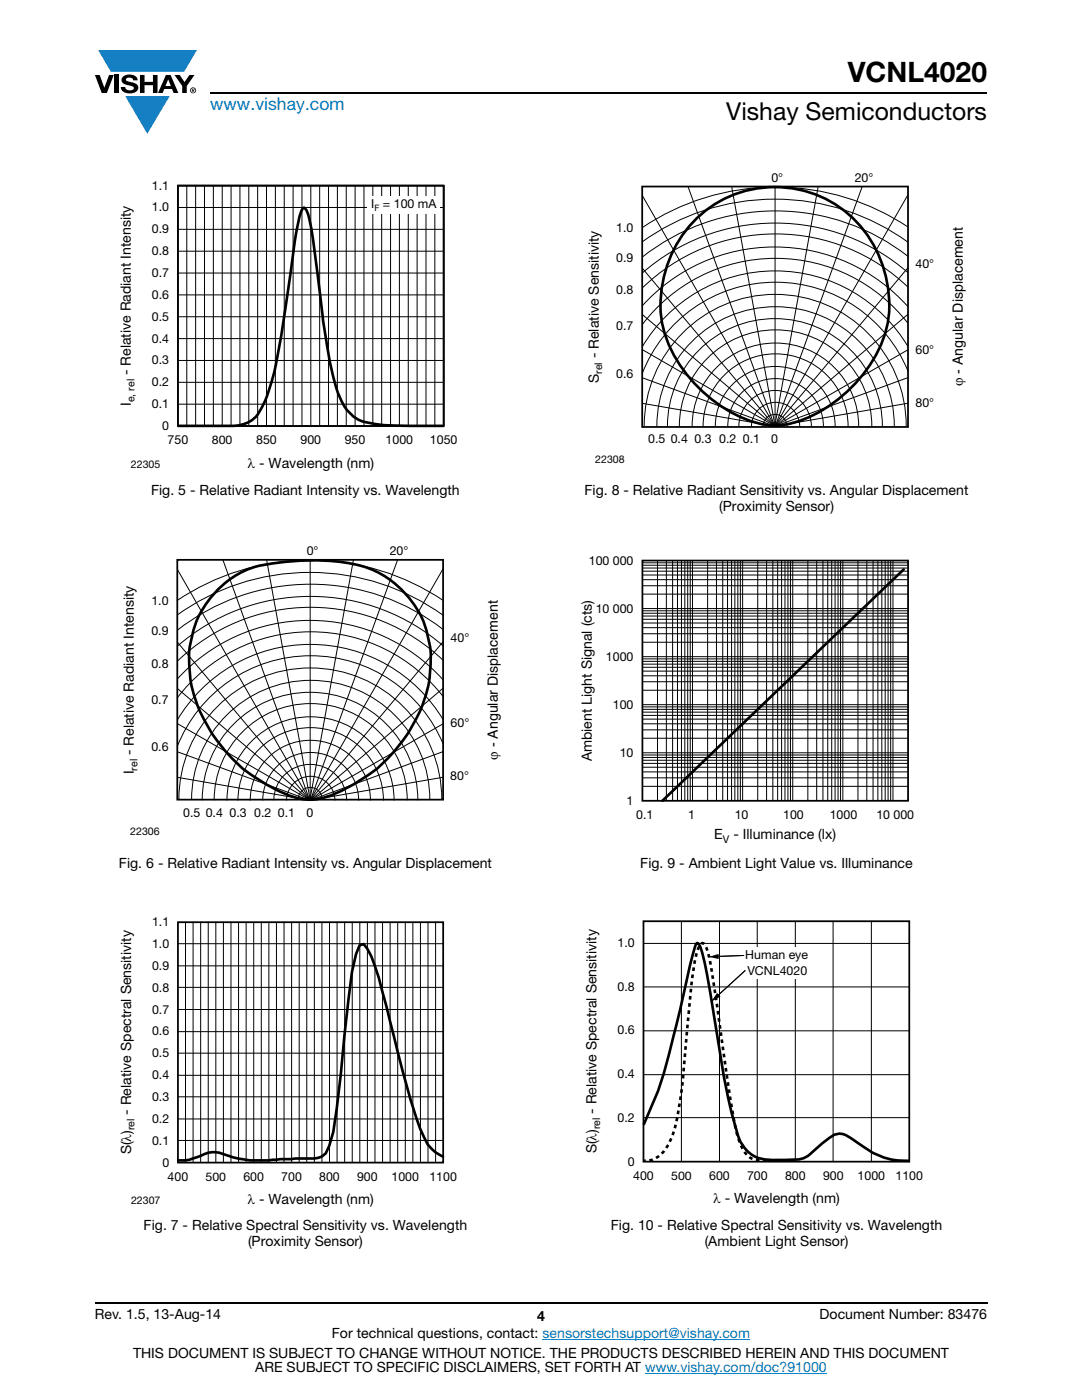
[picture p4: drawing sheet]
<svg xmlns="http://www.w3.org/2000/svg" width="216mm" height="279mm" viewBox="0 0 216 279" stroke-linecap="round" stroke-linejoin="round" font-family="sans-serif">
<g fill="#147fc3">
<path d="M19.6 10h19.7l-2.6 4.3h-1.1h-13.5z"/>
<path d="M25 19.2h8.9l-4.5 7.5z"/>
</g>
<g fill="#000">
<path d="M18.9 15h1l.9 2.5 1-2.5h.9l-1.4 3.6h-1zM22.9 15h.9v3.6h-.9zM24.6 15.3a2.1 2.1 0 0 1 2.8 .3l.1 .4h-.9a.79 .79 0 0 0-.7-.5 .79 .79 0 0 0-.8 .4l.3 .3 1 .2a1.08 1.08 0 0 1 1.2 1 1.08 1.08 0 0 1-1.1 1.2 1.73 1.73 0 0 1-2.4-1.2h.9a.96 .96 0 0 0 .8 .6 .96 .96 0 0 0 .9-.4 1.31 1.31 0 0 0-1.2-.6 1.03 1.03 0 0 1-1.1-.6 1.03 1.03 0 0 1 .2-1.1zM27.9 15h.9v1.3h1.7v-1.3h.9v3.6h-.9v-1.6h-1.7v1.6h-.9zM34.8 15h1.1l.9 1.4 1-1.4h1l-1.5 2.2v1.4h-.9v-1.4z"/>
<path d="M33.6 15.9l.5 1.3h-1.1zM33.1 15l-1.6 3.6h1l.3-.8h1.5l.3 .8h1l-1.6-3.6z"/>
<path d="M38.4 17.8h.2v.2h-.2zM38.3 17.7v.7h.1v-.3l.4 .3-.2-.3 .2-.2-.1-.2z"/>
<path d="M38.1 18a.46 .46 0 0 1 .9 0 .46 .46 0 0 1-.9 0zM37.9 18a.6 .6 0 0 0 1.2 0 .6 .6 0 0 0-1.2 0z"/>
</g>
<path d="M42 18.6h155M18.9 260h178.1" fill="none" stroke="#000" stroke-width=".36"/>
<path d="M108.2 267.3h41.5M128.7 274h36.3" fill="none" stroke="#007ec4" stroke-width=".2"/>
<path d="M23.8 35.8h67.5v58.2h-67.5z" fill="#fff"/>
<path d="M35.5 37h53v48h-53z" fill="none" stroke="#000" stroke-width=".35"/>
<g fill="none" stroke="#000" stroke-width=".2">
<path d="M37.3 37v48M39 37v48M40.8 37v48M42.6 37v48M44.3 37v48M46.1 37v48M47.9 37v48M49.6 37v48M51.4 37v48M53.2 37v48M54.9 37v48M56.7 37v48"/>
<path d="M58.5 37v48M60.3 37v48M62 37v48M63.8 37v48M65.6 37v48M67.3 37v48M69.1 37v48M70.9 37v48M72.6 37v48M74.4 37v48M76.2 37v48M77.9 37v48"/>
<path d="M79.7 37v48M81.5 37v48M83.2 37v48M85 37v48M86.8 37v48M35.5 41.4h53M35.5 50.1h53M35.5 58.9h53M35.5 45.8h53M35.5 54.5h53M35.5 67.6h53M35.5 63.2h53"/>
<path d="M35.5 71.9h53M35.5 76.3h53M35.5 80.7h53"/>
</g>
<path d="M35.5 37h53v48h-53z" fill="none" stroke="#050504" stroke-width=".35"/>
<path d="M35.5 85h11a6.1 6.1 0 0 0 6-4.2 53.9 53.9 0 0 0 3.7-14.5l2.9-19.6a16.4 16.4 0 0 1 1.3-5l.3-.2a1.18 1.18 0 0 1 .7 .9 125.6 125.6 0 0 1 2.5 16.8l.7 5.5a73.5 73.5 0 0 0 3 14.2 7.9 7.9 0 0 0 7.1 5.7l1.7 .2 3.2 .1 8.9 .1" fill="none" stroke="#000" stroke-width=".53"/>
<g fill="#fff">
<path d="M73.3 39.1h14.5v3.5h-14.5z"/>
<path d="M24.4 108.7h75.6v58.4h-75.6z"/>
</g>
<g fill="none" stroke="#000" stroke-width=".2">
<path d="M35.4 113.6l26.4 46.1M44.5 111.7l17.3 48 8.7-48M53.2 111.8l8.7 47.9M61.9 111.8v47.9M79.3 111.7l-17.4 48 26.5-22.3M88.3 119.8a47.7 47.7 0 0 0-53 .1M88.4 113.5l-26.5 46.2M35.4 122.7a45.5 45.5 0 0 1 53 .1M35.4 135.5a35.7 35.7 0 0 1 53 .2M35.4 128.1l26.4 31.6M35.4 137.4l26.4 22.3M88.4 139a33.5 33.5 0 0 0-53 .3"/>
<path d="M88.4 125.6a43.1 43.1 0 0 0-53 .2M88.4 131.8a38.3 38.3 0 0 0-53 .2M88.4 128.9a40.5 40.5 0 0 0-53 .1M88.4 128.1l-26.5 31.6M35.4 155.1l26.4 4.6M35.4 144.4l26.5 15.3M35.4 150l26.4 9.7M35.7 159.6a26.2 26.2 0 0 1 26.2-26.3 26.2 26.2 0 0 1 26.3 26.3M38.2 159.6a23.8 23.8 0 0 1 23.8-23.8 23.8 23.8 0 0 1 23.8 23.8M40.3 159.7a21.5 21.5 0 0 1 21.6-21.5 21.5 21.5 0 0 1 21.5 21.5M42.7 159.7a19.3 19.3 0 0 1 19.3-19.3 19.3 19.3 0 0 1 19.3 19.3M45.3 159.8a16.7 16.7 0 0 1 16.7-16.7 16.7 16.7 0 0 1 16.6 16.7"/>
<path d="M47.5 159.8a14.5 14.5 0 0 1 14.5-14.6 14.5 14.5 0 0 1 14.5 14.6M49.9 159.8a12 12 0 0 1 12-12.1 12 12 0 0 1 12 12.1M52.4 159.8a9.6 9.6 0 0 1 9.6-9.6 9.6 9.6 0 0 1 9.6 9.6M54.6 159.7a7.3 7.3 0 0 1 7.3-7.1 7.3 7.3 0 0 1 7.3 7.1M57.2 159.8a4.8 4.8 0 0 1 4.8-4.9 4.8 4.8 0 0 1 4.8 4.9M59.5 159.6a2.41 2.41 0 0 1 2.4-2.5 2.41 2.41 0 0 1 2.4 2.5M88.4 143.6a30.9 30.9 0 0 0-53 .1M88.4 144.5l-26.5 15.2M88.4 155.1l-26.5 4.6M88.4 150l-26.5 9.7M88.4 148.4a28.6 28.6 0 0 0-26.7-17.5 28.6 28.6 0 0 0-26.3 18.1"/>
</g>
<path d="M61.8 159.6a12 12 0 0 1-5.8-1.6 37.4 37.4 0 0 1-8.3-5.3 30.8 30.8 0 0 1-9.7-17.4 19.7 19.7 0 0 1 11.8-21.8 46.7 46.7 0 0 1 18.2-1.3 19.5 19.5 0 0 1 17.8 22.3 29.2 29.2 0 0 1-8.6 17l-1.2 1.2a34.1 34.1 0 0 1-11.9 6.6l-2.2 .3" fill="none" stroke="#000" stroke-width=".53"/>
<path d="M35.4 111.7h53v47.9h-53z" fill="none" stroke="#000" stroke-width=".35"/>
<path d="M23.7 182.8h67.5v58.2h-67.5z" fill="#fff"/>
<g fill="none" stroke="#000" stroke-width=".2">
<path d="M35.5 188.3h52.9M35.5 192.8h52.9M35.5 197h52.9M37 184v48M38.5 184v48M40 184v48M41.6 184v48M43.1 184v48M44.6 184v48M46.1 184v48M47.6 184v48M49.1 184v48"/>
<path d="M50.6 184v48M52.1 184v48M53.6 184v48M55.2 184v48M56.7 184v48M58.2 184v48M59.7 184v48M61.2 184v48M62.7 184v48M64.2 184v48M65.7 184v48M67.3 184v48"/>
<path d="M68.8 184v48M70.3 184v48M71.8 184v48M73.3 184v48M74.8 184v48M76.3 184v48M77.8 184v48M79.4 184v48M80.9 184v48M82.4 184v48M83.9 184v48M85.4 184v48"/>
<path d="M86.9 184v48M35.5 201.5h52.9M35.5 205.9h52.9M35.5 210.2h52.9M35.5 214.6h52.9M35.5 218.9h52.9M35.5 223.3h52.9M35.5 227.6h52.9"/>
</g>
<path d="M88.4 230.8a7 7 0 0 1-3.8-3.8 89.4 89.4 0 0 1-4.4-13.6l-3.1-12.6a67.6 67.6 0 0 0-3-10l-.8-1.5-.7-.9-.9 .3-.7 1.7-.8 3.6-3 27.1-.7 4.8-.8 2.8a3 3 0 0 1-3 2.5h-3.8l-3.8 .3a27.3 27.3 0 0 1-6 0 20.6 20.6 0 0 1-5.3-1.4 5 5 0 0 0-3.8 .6l-.7 .3a7.2 7.2 0 0 1-3.7 .6" fill="none" stroke="#000" stroke-width=".53"/>
<path d="M35.5 184h52.9v48h-52.9z" fill="none" stroke="#000" stroke-width=".35"/>
<path d="M117.1 34.2h75.7v58.7h-75.7z" fill="#fff"/>
<g fill="none" stroke="#000" stroke-width=".2">
<path d="M128.1 39l26.5 46.1M137.3 37.2l17.3 47.9M146 37.3l8.7 47.8M154.7 37.3v47.8M163.3 37.2l-8.7 47.9M172 37.2l-17.3 47.9M181.1 39l-26.4 46.1M128.1 53.5l26.5 31.6M128.1 48.3a45.4 45.4 0 0 1 53.1 0M181.2 53.4l-26.5 31.7M181.2 45.3a47.8 47.8 0 0 0-53.1 .1M181.2 51.2a43 43 0 0 0-53.1 .1"/>
<path d="M181.2 57.3a38.2 38.2 0 0 0-53.1 .2M181.2 54.4a40.3 40.3 0 0 0-53.1 .1M128.1 75.4l26.5 9.7M128.1 62.8l26.5 22.3M128.1 61a35.6 35.6 0 0 1 53.1 .2M128.1 69.8l26.6 15.3M181.2 62.7l-26.5 22.4M181.2 69.8l-26.5 15.3M181.2 75.4l-26.5 9.7M181.2 69.2a30.8 30.8 0 0 0-53.1 0M181.2 74.1a28.5 28.5 0 0 0-26.7-17.8 28.5 28.5 0 0 0-26.4 18.2M181.2 64.5a33.4 33.4 0 0 0-53.1 .3"/>
<path d="M128.1 80.5l26.5 4.6M128.5 85a26.1 26.1 0 0 1 26.2-26.3 26.1 26.1 0 0 1 26.1 26.3M131.1 85a23.7 23.7 0 0 1 23.7-23.8 23.7 23.7 0 0 1 23.6 23.8M133.2 85.1a21.4 21.4 0 0 1 21.4-21.5 21.4 21.4 0 0 1 21.5 21.5M135.6 85.1a19.2 19.2 0 0 1 19.2-19.3 19.2 19.2 0 0 1 19.2 19.3M138.1 85.1a16.6 16.6 0 0 1 16.6-16.6 16.6 16.6 0 0 1 16.6 16.6M140.3 85.1a14.5 14.5 0 0 1 14.5-14.5 14.5 14.5 0 0 1 14.4 14.5M142.7 85.1a12 12 0 0 1 12-12 12 12 0 0 1 11.9 12M145.2 85.1a9.5 9.5 0 0 1 9.6-9.5 9.5 9.5 0 0 1 9.5 9.5M147.4 85.2a7.2 7.2 0 0 1 7.3-7.3 7.2 7.2 0 0 1 7.2 7.3M149.9 85.1a4.8 4.8 0 0 1 4.9-4.8 4.8 4.8 0 0 1 4.8 4.8M152.2 85.1a2.41 2.41 0 0 1 2.5-2.4 2.41 2.41 0 0 1 2.4 2.4"/>
<path d="M181.2 80.5l-26.5 4.6"/>
</g>
<path d="M154.6 37.3a22.8 22.8 0 0 1 22.6 20 21.6 21.6 0 0 1-5.3 17.8 26.8 26.8 0 0 1-15.7 9.7l-1.6 .2M154.7 37.3a22.8 22.8 0 0 0-22.6 20 21.6 21.6 0 0 0 5.3 17.8 26.8 26.8 0 0 0 15.6 9.7l1.7 .2" fill="none" stroke="#000" stroke-width=".53"/>
<path d="M128.1 37.2h53.1v48h-53.1z" fill="none" stroke="#000" stroke-width=".35"/>
<g fill="#fff">
<path d="M115.7 110.6h66.7v58.2h-66.7z"/>
<path d="M128.2 111.9h53v47.9h-53z"/>
</g>
<path d="M128.2 111.9h53v47.9h-53z" fill="none" stroke="#000" stroke-width=".35"/>
<g fill="none" stroke="#000" stroke-width=".2">
<path d="M128.2 118.6h53M128.2 116.9h53M128.2 115.7h53M128.2 114.8h53M128.2 114h53M128.2 113.4h53M128.2 112.8h53M128.2 112.3h53M131.2 111.9v47.9M133 111.9v47.9M134.2 111.9v47.9M135.2 111.9v47.9"/>
<path d="M136 111.9v47.9M136.6 111.9v47.9M137.2 111.9v47.9M137.7 111.9v47.9M138.2 111.9v47.9M141.2 111.9v47.9M143 111.9v47.9M144.2 111.9v47.9M145.2 111.9v47.9M146 111.9v47.9M146.6 111.9v47.9M147.2 111.9v47.9"/>
<path d="M147.7 111.9v47.9M148.2 111.9v47.9M151.2 111.9v47.9M153 111.9v47.9M154.2 111.9v47.9M155.2 111.9v47.9M156 111.9v47.9M156.6 111.9v47.9M157.2 111.9v47.9M157.7 111.9v47.9M158.2 111.9v47.9M161.2 111.9v47.9"/>
<path d="M163 111.9v47.9M164.2 111.9v47.9M165.2 111.9v47.9M166 111.9v47.9M166.6 111.9v47.9M167.2 111.9v47.9M167.7 111.9v47.9M168.2 111.9v47.9M171.2 111.9v47.9M173 111.9v47.9M174.2 111.9v47.9M175.2 111.9v47.9"/>
<path d="M176 111.9v47.9M176.6 111.9v47.9M177.2 111.9v47.9M177.7 111.9v47.9M178.2 111.9v47.9M128.2 137.8h53M128.2 136.1h53M128.2 134.9h53M128.2 133.9h53M128.2 133.2h53M128.2 132.5h53M128.2 132h53"/>
<path d="M128.2 131.5h53M128.2 128.2h53M128.2 126.5h53M128.2 125.3h53M128.2 124.3h53M128.2 123.6h53M128.2 122.9h53M128.2 122.4h53M128.2 121.9h53M128.2 131.1h53M128.2 121.5h53M128.2 156.9h53"/>
<path d="M128.2 155.2h53M128.2 154h53M128.2 153.1h53M128.2 152.4h53M128.2 151.7h53M128.2 151.2h53M128.2 150.7h53M128.2 147.3h53M128.2 145.7h53M128.2 144.4h53M128.2 143.5h53M128.2 142.8h53"/>
<path d="M128.2 142.1h53M128.2 141.6h53M128.2 141.1h53M128.2 150.2h53M128.2 140.6h53"/>
</g>
<path d="M132.2 159.8l48.1-46.2z" fill="#000"/>
<path d="M180.3 113.6l-48.1 46.2" fill="none" stroke="#000" stroke-width=".53"/>
<path d="M116.5 183.7h67.7v57.1h-67.7z" fill="#fff"/>
<path d="M128.4 224.5a78.4 78.4 0 0 0 6-17.7l3.2-14 1-3.6 .5-1 .5 .4 .3 .9a137.2 137.2 0 0 1 3.1 16.2l1.5 9.5a100.6 100.6 0 0 0 2.7 11.3 6.7 6.7 0 0 0 6.7 5h2.5a9.8 9.8 0 0 0 4.1-.4l1.1-.7 2.8-2.5a5.6 5.6 0 0 1 3.2-1.7 9.9 9.9 0 0 1 4 2.2 14.5 14.5 0 0 0 9.9 3.3M128.5 231.6l.4 .1M157 231.6h-.4" fill="none" stroke="#000" stroke-width=".53"/>
<path d="M129.6 231.6l1.2-.5 1-.6" fill="none" stroke="#000" stroke-width=".53" stroke-dasharray=".7 .7 .7 .7" stroke-linecap="butt"/>
<path d="M132 230.2a16.1 16.1 0 0 0 3.4-8.7l.9-6 1.6-18.6 .7-4.6a11.8 11.8 0 0 1 1.2-3.9l.3-.2 .3 .1a8 8 0 0 1 1.4 4.3l2.9 19.8a143.8 143.8 0 0 0 2.5 14.6 7 7 0 0 0 3 4.3 24.9 24.9 0 0 0 6 .3" fill="none" stroke="#000" stroke-width=".53" stroke-dasharray=".7 .7 .7 .7 .7 .7" stroke-linecap="butt"/>
<path d="M128.4 183.9h53v47.9h-53z" fill="none" stroke="#000" stroke-width=".35"/>
<path d="M128.4 188.3h53M128.4 197h53M136 183.9v47.9M143.6 183.9v47.9M151.1 183.9v47.9M158.7 183.9v47.9M166.2 183.9v47.9M173.9 183.9v47.9M128.4 205.7h53M128.4 214.5h53M128.4 223.1h53.1" fill="none" stroke="#000" stroke-width=".2"/>
<g fill="#fff">
<path d="M148.2 192h13.4v3.3h-13.4z"/>
<path d="M147.8 189h14.2v3.4h-14.2z"/>
</g>
<path d="M141.5 190.8h7" fill="none" stroke="#000" stroke-width=".26"/>
<path d="M148.5 190.7l-5.5 .2M148.7 193.7l-5.5 5.1" fill="none" stroke="#000" stroke-width=".2"/>
<path d="M143.1 198.2l.7 .7-1.8 .9zM141.5 191l1.9-.6v1zM142 199.8l6.7-6.1z" fill="#000"/>
<text font-size="5.6" x="169.1" y="16.4">VCNL4020</text>
<text font-size="4.9" x="144.9" y="24">Vishay Semiconductors</text>
<text font-size="3.5" fill="#007ec4" x="42" y="21.9">www.vishay.com</text>
<g font-size="2.8">
<text x="119.5" y="71.5" transform="rotate(-90 119.5 71.5)">- Relative Sensitivity</text>
<text x="26.1" y="74.9" transform="rotate(-90 26.1 74.9)">- Relative Radiant Intensity</text>
<text x="119.5" y="76.4" transform="rotate(-90 119.5 76.4)">S</text>
<text x="192.1" y="77.1" transform="rotate(-90 192.1 77.1)">ϕ - Angular Displacement</text>
<text x="26.1" y="81" transform="rotate(-90 26.1 81)">I</text>
<text x="49.4" y="93.3">λ - Wavelength (nm)</text>
<text x="30.1" y="98.8">Fig. 5 - Relative Radiant Intensity vs. Wavelength</text>
<text x="116.6" y="98.8">Fig. 8 - Relative Radiant Sensitivity vs. Angular Displacement</text>
<text x="143.5" y="102">(Proximity Sensor)</text>
<text x="26.7" y="154.5" transform="rotate(-90 26.7 154.5)">I</text>
<text x="26.7" y="150.7" transform="rotate(-90 26.7 150.7)">- Relative Radiant Intensity</text>
<text x="99.4" y="151.6" transform="rotate(-90 99.4 151.6)">ϕ - Angular Displacement</text>
<text x="118.1" y="152" transform="rotate(-90 118.1 152)">Ambient Light Signal (cts)</text>
<text x="142.5" y="167.5">E</text>
<text x="146.3" y="167.5">- Illuminance (lx)</text>
<text x="23.7" y="173.2">Fig. 6 - Relative Radiant Intensity vs. Angular Displacement</text>
<text x="127.8" y="173.2">Fig. 9 - Ambient Light Value vs. Illuminance</text>
<text x="26.1" y="222.4" transform="rotate(-90 26.1 222.4)">- Relative Spectral Sensitivity</text>
<text x="119" y="222.3" transform="rotate(-90 119 222.3)">- Relative Spectral Sensitivity</text>
<text x="26.1" y="230.4" transform="rotate(-90 26.1 230.4)">S(λ)</text>
<text x="119" y="230.2" transform="rotate(-90 119 230.2)">S(λ)</text>
<text x="28.7" y="245.5">Fig. 7 - Relative Spectral Sensitivity vs. Wavelength</text>
<text x="49.4" y="240.3">λ - Wavelength (nm)</text>
<text x="121.9" y="245.5">Fig. 10 - Relative Spectral Sensitivity vs. Wavelength</text>
<text x="142.3" y="240.2">λ - Wavelength (nm)</text>
<text x="49.5" y="248.7">(Proximity Sensor)</text>
<text x="140.6" y="248.7">(Ambient Light Sensor)</text>
<text x="18.9" y="263.3">Rev. 1.5, 13-Aug-14</text>
<text x="107.2" y="263.6">4</text>
<text x="163.6" y="263.3">Document Number: 83476</text>
<text x="66.2" y="267.1">For technical questions, contact: sensorstechsupport@vishay.com</text>
<text x="26.5" y="271">THIS DOCUMENT IS SUBJECT TO CHANGE WITHOUT NOTICE. THE PRODUCTS DESCRIBED HEREIN AND THIS DOCUMENT</text>
<text x="50.9" y="273.8">ARE SUBJECT TO SPECIFIC DISCLAIMERS, SET FORTH AT www.vishay.com/doc?91000</text>
</g>
<g font-size="2.5">
<text x="30.3" y="37.8">1.1</text>
<text x="74.1" y="41.4">I</text>
<text x="76.4" y="41.4">= 100 mA</text>
<text x="153.9" y="36.2">0°</text>
<text x="170.5" y="36.2">20°</text>
<text x="30.3" y="46.6">0.9</text>
<text x="30.3" y="42.2">1.0</text>
<text x="123" y="46.3">1.0</text>
<text x="30.3" y="50.9">0.8</text>
<text x="123" y="52.2">0.9</text>
<text x="182.7" y="53.5">40°</text>
<text x="30.3" y="59.6">0.6</text>
<text x="30.3" y="55.3">0.7</text>
<text x="123" y="58.7">0.8</text>
<text x="30.3" y="64">0.5</text>
<text x="123" y="65.9">0.7</text>
<text x="30.3" y="68.4">0.4</text>
<text x="182.7" y="70.7">60°</text>
<text x="30.3" y="77.1">0.2</text>
<text x="30.3" y="72.7">0.3</text>
<text x="123" y="75.5">0.6</text>
<text x="30.3" y="81.4">0.1</text>
<text x="182.7" y="81.3">80°</text>
<text x="32.4" y="85.8">0</text>
<text x="33.4" y="88.7">750</text>
<text x="51.1" y="88.7">850</text>
<text x="60" y="88.7">900</text>
<text x="68.8" y="88.7">950</text>
<text x="76.9" y="88.7">1000</text>
<text x="85.8" y="88.7">1050</text>
<text x="129.3" y="88.5">0.5</text>
<text x="133.8" y="88.5">0.4</text>
<text x="138.6" y="88.5">0.3</text>
<text x="143.5" y="88.5">0.2</text>
<text x="148.2" y="88.5">0.1</text>
<text x="153.9" y="88.5">0</text>
<text x="61.2" y="110.7">0°</text>
<text x="77.8" y="110.7">20°</text>
<text x="117.5" y="112.7">100 000</text>
<text x="30.2" y="120.8">1.0</text>
<text x="118.9" y="122.3">10 000</text>
<text x="30.2" y="126.7">0.9</text>
<text x="89.9" y="128">40°</text>
<text x="120.9" y="131.9">1000</text>
<text x="30.2" y="133.2">0.8</text>
<text x="30.2" y="140.4">0.7</text>
<text x="122.3" y="141.4">100</text>
<text x="30.2" y="150">0.6</text>
<text x="89.9" y="145.2">60°</text>
<text x="89.8" y="155.7">80°</text>
<text x="123.7" y="151">10</text>
<text x="125" y="160.6">1</text>
<text x="36.6" y="163">0.5</text>
<text x="41.1" y="163">0.4</text>
<text x="45.8" y="163">0.3</text>
<text x="50.7" y="163">0.2</text>
<text x="55.5" y="163">0.1</text>
<text x="61.1" y="163">0</text>
<text x="127" y="163.5">0.1</text>
<text x="137.3" y="163.5">1</text>
<text x="146.6" y="163.5">10</text>
<text x="156.3" y="163.5">100</text>
<text x="165.6" y="163.5">1000</text>
<text x="174.9" y="163.5">10 000</text>
<text x="30.3" y="184.8">1.1</text>
<text x="30.3" y="189.2">1.0</text>
<text x="123.2" y="189">1.0</text>
<text x="148.7" y="191.4">Human eye</text>
<text x="30.3" y="197.9">0.8</text>
<text x="30.3" y="193.6">0.9</text>
<text x="123.2" y="197.7">0.8</text>
<text x="149.1" y="194.5">VCNL4020</text>
<text x="30.3" y="202.3">0.7</text>
<text x="30.3" y="206.6">0.6</text>
<text x="123.2" y="206.5">0.6</text>
<text x="30.3" y="215.4">0.4</text>
<text x="30.3" y="211">0.5</text>
<text x="123.2" y="215.2">0.4</text>
<text x="30.3" y="219.7">0.3</text>
<text x="30.3" y="224.1">0.2</text>
<text x="123.2" y="223.9">0.2</text>
<text x="30.3" y="228.4">0.1</text>
<text x="32.4" y="232.8">0</text>
<text x="125.3" y="232.6">0</text>
<text x="33.5" y="235.7">400</text>
<text x="48.6" y="235.7">600</text>
<text x="56.1" y="235.7">700</text>
<text x="63.7" y="235.7">800</text>
<text x="71.3" y="235.7">900</text>
<text x="78.1" y="235.7">1000</text>
<text x="85.7" y="235.7">1100</text>
<text x="126.3" y="235.5">400</text>
<text x="141.5" y="235.5">600</text>
<text x="149.1" y="235.5">700</text>
<text x="156.7" y="235.5">800</text>
<text x="164.2" y="235.5">900</text>
<text x="171.1" y="235.5">1000</text>
<text x="178.7" y="235.5">1100</text>
</g>
<g font-size="2.4">
<text x="42.3" y="88.7">800</text>
<text x="41" y="235.7">500</text>
<text x="133.9" y="235.5">500</text>
</g>
<g font-size="2.1">
<text x="120.2" y="74.6" transform="rotate(-90 120.2 74.6)">rel</text>
<text x="26.8" y="80.3" transform="rotate(-90 26.8 80.3)">e, rel</text>
<text x="26.1" y="93.3">22305</text>
<text x="118.8" y="92.5">22308</text>
<text x="27.4" y="153.8" transform="rotate(-90 27.4 153.8)">rel</text>
<text x="26" y="166.6">22306</text>
<text x="144.3" y="168.2">V</text>
<text x="26.9" y="225.5" transform="rotate(-90 26.9 225.5)">rel</text>
<text x="119.7" y="225.4" transform="rotate(-90 119.7 225.4)">rel</text>
<text x="26.1" y="240.3">22307</text>
</g>
<text font-size="1.8" x="74.7" y="42.1">F</text>
</svg>
